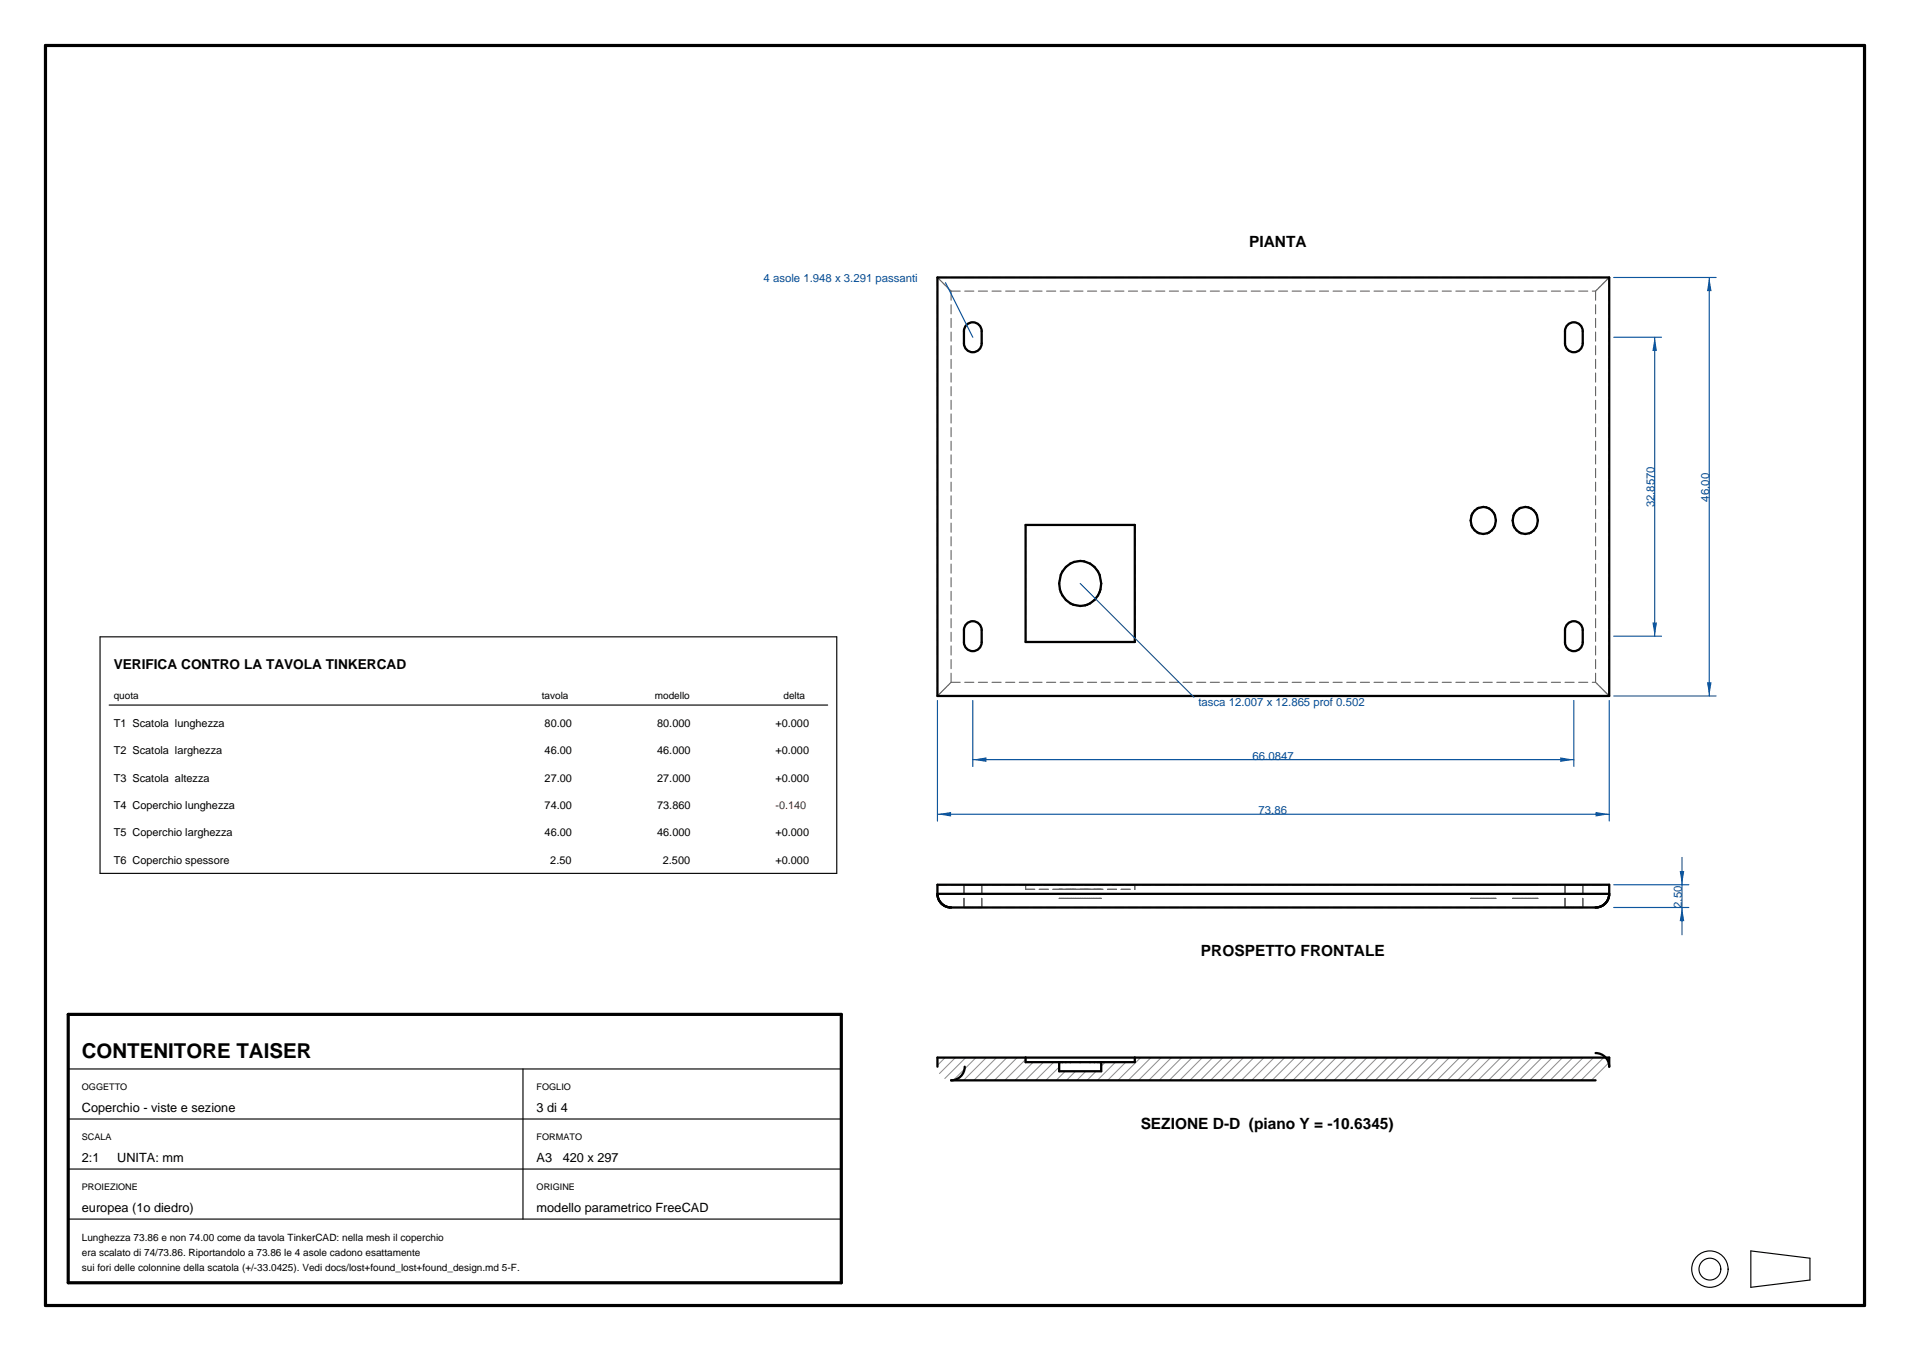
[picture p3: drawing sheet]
<svg xmlns="http://www.w3.org/2000/svg" width="420mm" height="297mm" viewBox="0 0 420 297" stroke-linecap="round" stroke-linejoin="round" font-family="sans-serif">
<path d="M10 10h400v277h-400zM15 223h170v59h-170z" fill="none" stroke="#000" stroke-width=".7"/>
<g fill="none" stroke="#000" stroke-width=".25">
<path d="M15 235h170M115 235v33M15 257h170M15 246h170M15 268h170M385 275l13 1.6v4.8l-13 1.6z"/>
<circle cx="376" cy="279" r="4"/>
<circle cx="376" cy="279" r="2.4"/>
</g>
<g fill="none" stroke="#666" stroke-width=".25" stroke-dasharray="2 1">
<path d="M206.1 61h.1M206.1 61h147.8M206.2 61v.1M206.2 61.1l.1 .1M206.3 61.2l.1 .1M206.4 61.3l.2 .2M206.6 61.5l.2 .2M206.8 61.7l.2 .2M207 61.9l.3 .2M207.3 62.1l.2 .3M207.5 62.4l.3 .3M207.8 62.7l.3 .3"/>
<path d="M208.1 63l.4 .3M208.5 63.3l.3 .4M208.8 63.7l.3 .3M209.1 64h141.8M212 75.5a1.95 1.95 0 0 0 1.9 1.9 1.95 1.95 0 0 0 2-1.9M212 75.5v-2.7M215.9 75.5v-2.7M215.9 72.8a1.95 1.95 0 0 0-2-1.9 1.95 1.95 0 0 0-1.9 1.9M344.1 75.5a1.95 1.95 0 0 0 2 1.9 1.95 1.95 0 0 0 1.9-1.9M344.1 75.5v-2.7M348 75.5v-2.7M348 72.8a1.95 1.95 0 0 0-1.9-1.9 1.95 1.95 0 0 0-2 1.9"/>
<path d="M351.2 63.7l-.3 .3M351.5 63.3l-.3 .4M351.9 63l-.4 .3M352.2 62.7l-.3 .3M352.5 62.4l-.3 .3M352.7 62.1l-.2 .3M353 61.9l-.3 .2M353.2 61.7l-.2 .2M353.4 61.5l-.2 .2M353.6 61.3l-.2 .2M353.7 61.2l-.1 .1M353.8 61.1l-.1 .1"/>
<path d="M353.8 61v.1M353.9 61h-.1M225.5 115.4h24M323.4 114.5l.2-1.1M323.6 113.4l.5-1M323.6 115.7l-.2-1.2M324.1 112.4l.9-.7M324.3 116.6l-.7-.9M325 111.7l1.2-.3M325.2 117.2l-.9-.6M326.2 111.4l1 .3M326.2 117.4l-1-.2"/>
<path d="M327.2 111.7l.9 .6M327.3 117.1l-1.1 .3M328.1 112.3l.6 .9M328.1 116.5l-.8 .6M328.7 113.2l.2 1.2M328.7 115.5l-.6 1M328.9 114.4l-.2 1.1M332.6 114.5l.2-1.1M332.8 113.4l.6-1M332.9 115.7l-.3-1.2M333.4 112.4l.8-.7M333.5 116.6l-.6-.9"/>
<path d="M334.2 111.7l1.2-.3M334.4 117.2l-.9-.6M335.4 111.4l1 .3M335.5 117.4l-1.1-.2M336.4 111.7l.9 .6M336.5 117.1l-1 .3M337.3 112.3l.6 .9M337.4 116.5l-.9 .6M337.9 113.2l.3 1.2M338 115.5l-.6 1M338.2 114.4l-.2 1.1M215.9 138.5a1.95 1.95 0 0 0-2-1.9 1.95 1.95 0 0 0-1.9 1.9"/>
<path d="M232.9 127.7l.4-1.5M233 129.2l-.1-1.5M233.3 126.2l.8-1.2M233.5 130.6l-.5-1.4M234.1 125l1.1-1M234.3 131.8l-.8-1.2M235.2 124l1.2-.5M235.4 132.7l-1.1-.9M236.4 123.5l.6-.1M236.7 133.1l-1.3-.4M237 123.4l.5-.1M237.5 123.3l1.4 .2"/>
<path d="M238.1 133.2l-1.4-.1M238.9 123.5l1.2 .7M239.4 132.8l-1.3 .4M240.1 124.2l1 1M240.6 132l-1.2 .8M241.1 125.2l.7 1.3M241.5 130.8l-.9 1.2M241.8 126.5l.3 1.4M242 129.4l-.5 1.4M242.1 127.9l-.1 1.5M348 138.5a1.95 1.95 0 0 0-1.9-1.9 1.95 1.95 0 0 0-2 1.9M206.1 153v-92"/>
<path d="M206.1 153h147.8M206.1 153h.1M206.2 153v-.1M206.2 152.9l.1-.1M206.3 152.8l.1-.1M206.4 152.7l.2-.2M206.6 152.5l.2-.2M206.8 152.3l.2-.2M207 152.1l.3-.2M207.3 151.9l.2-.3M207.5 151.6l.3-.3M207.8 151.3l.3-.3"/>
<path d="M208.1 151l.4-.3M208.5 150.7l.3-.4M208.8 150.3l.3-.3M209.1 150v-86M209.1 150h141.8M212 141.2a1.95 1.95 0 0 0 1.9 1.9 1.95 1.95 0 0 0 2-1.9M212 141.2v-2.7M215.9 141.2v-2.7M225.5 141.1h24M225.5 141.1v-25.7M249.5 141.1v-25.7M344.1 141.2a1.95 1.95 0 0 0 2 1.9 1.95 1.95 0 0 0 1.9-1.9"/>
<path d="M344.1 141.2v-2.7M348 141.2v-2.7M350.9 150v-86M351.2 150.3l-.3-.3M351.5 150.7l-.3-.4M351.9 151l-.4-.3M352.2 151.3l-.3-.3M352.5 151.6l-.3-.3M352.7 151.9l-.2-.3M353 152.1l-.3-.2M353.2 152.3l-.2-.2M353.4 152.5l-.2-.2"/>
<path d="M353.6 152.7l-.2-.2M353.7 152.8l-.1-.1M353.8 152.9l-.1-.1M353.8 153v-.1M353.9 153v-92M353.9 153h-.1"/>
</g>
<path d="M206.1 61h147.8v92h-147.8zM212.5 71.4a1.95 1.95 0 0 1 2.2-.4 1.95 1.95 0 0 1 1.2 1.8v2.7a1.95 1.95 0 0 1-2 1.9 1.95 1.95 0 0 1-1.9-1.9v-3.2zM344.7 71.4a1.95 1.95 0 0 1 2.1-.4 1.95 1.95 0 0 1 1.2 1.8v2.7a1.95 1.95 0 0 1-1.9 1.9 1.95 1.95 0 0 1-2-1.9l.1-3.2zM225.5 115.4h24v25.7h-24zM324.3 112.3a2.88 2.88 0 0 1 4 .2 2.88 2.88 0 0 1-.2 4.1 2.88 2.88 0 0 1-4.1-.3 2.88 2.88 0 0 1 .3-4zM333.5 112.3a2.88 2.88 0 0 1 4.1 .2 2.88 2.88 0 0 1-.3 4.1 2.88 2.88 0 0 1-4.1-.3 2.88 2.88 0 0 1 .3-4zM212.5 137.1a1.95 1.95 0 0 1 2.2-.4 1.95 1.95 0 0 1 1.2 1.8v2.7a1.95 1.95 0 0 1-2 1.9 1.95 1.95 0 0 1-1.9-1.9v-3.2zM234.4 124.6a4.6 4.6 0 0 1 5.1-.8 4.6 4.6 0 0 1 2.7 4.5 4.6 4.6 0 0 1-4.7 4.9 4.6 4.6 0 0 1-4.6-4.9l.4-1.9zM344.7 137.1a1.95 1.95 0 0 1 2.1-.4 1.95 1.95 0 0 1 1.2 1.8v2.7a1.95 1.95 0 0 1-1.9 1.9 1.95 1.95 0 0 1-2-1.9l.1-3.2z" fill="none" stroke="#000" stroke-width=".5"/>
<path d="M206.1 154v26.5M353.9 154v26.5M206.1 179h147.8" fill="none" stroke="#004d99" stroke-width=".25"/>
<g fill="#004d99">
<path d="M206.1 179l3-.5v1z"/>
<path d="M350.9 178.5l3 .5-3 .5z"/>
</g>
<path d="M213.9 154v14.5M346.1 154v14.5M213.9 167h132.2" fill="none" stroke="#004d99" stroke-width=".25"/>
<g fill="#004d99">
<path d="M213.9 167l3-.5v1z"/>
<path d="M343.1 166.5l3 .5-3 .5z"/>
</g>
<path d="M354.9 61h22.5M375.9 61v92M354.9 153h22.5" fill="none" stroke="#004d99" stroke-width=".25"/>
<g fill="#004d99">
<path d="M375.4 150h1l-.5 3z"/>
<path d="M375.9 61l.5 3h-1z"/>
</g>
<path d="M354.9 74.1h10.5M363.9 74.1v65.8M354.9 139.9h10.5" fill="none" stroke="#004d99" stroke-width=".25"/>
<g fill="#004d99">
<path d="M363.4 136.9h1l-.5 3z"/>
<path d="M363.9 74.1l.5 3h-1z"/>
</g>
<path d="M207.9 62.1l6 12M237.5 128.3l25 25M354.9 199.5h16.5M354.9 194.5h16.5M369.9 188.5v17" fill="none" stroke="#004d99" stroke-width=".25"/>
<g fill="none" stroke="#666" stroke-width=".25" stroke-dasharray="2 1">
<path d="M206.1 196.5v-2M206.1 194.5h147.8M206.1 196.5h147.8M209.1 199.5h141.8M212 194.5h.1M212 199.5h.1M212 199.5v-5M212 194.5h.2M212 199.5h.2M212.2 194.5h.2M212.2 194.5h-.2M212.2 199.5h.2"/>
<path d="M212.2 199.5h-.2M212.4 194.5h.3M212.4 194.5h-.2M212.4 199.5h.3M212.4 199.5h-.2M212.7 194.5h.4M212.7 194.5h-.3M212.7 199.5h.4M212.7 199.5h-.3M213.1 194.5h.4M213.1 194.5h-.4M213.1 199.5h.4"/>
<path d="M213.1 199.5h-.4M213.5 194.5h.4M213.5 194.5h-.4M213.5 199.5h.4M213.5 199.5h-.4M213.9 194.5h.4M213.9 194.5h-.4M213.9 199.5h.4M213.9 199.5h-.4M214.3 194.5h.5M214.3 194.5h-.4M214.3 199.5h.5"/>
<path d="M214.3 199.5h-.4M214.8 194.5h.3M214.8 194.5h-.5M214.8 199.5h.3M214.8 199.5h-.5M215.1 194.5h.3M215.1 194.5h-.3M215.1 199.5h.3M215.1 199.5h-.3M215.4 194.5h.3M215.4 194.5h-.3M215.4 199.5h.3"/>
<path d="M215.4 199.5h-.3M215.7 194.5h.1M215.7 194.5h-.3M215.7 199.5h.1M215.7 199.5h-.3M215.8 194.5h.1M215.8 194.5h-.1M215.8 199.5h.1M215.8 199.5h-.1M215.9 194.5h-.1M215.9 199.5h-.1M215.9 199.5v-5"/>
<path d="M225.5 195.5v-1M225.5 195.5h24M232.9 195.5h.2M232.9 197.5h.1M233 197.5h-.1M233 197.5h.2M233.1 195.5h.2M233.2 197.5h.2M233.3 195.5h-.4M233.3 195.5h.3M233.4 197.5h-.4M233.4 197.5h.2"/>
<path d="M233.6 195.5h-.3M233.6 195.5h.8M233.6 197.5h.3M233.9 197.5h-.5M233.9 197.5h.4M234.3 197.5h.3M234.4 195.5h-.8M234.4 195.5h1M234.6 197.5h-.7M234.6 197.5h.5M235.1 197.5h.4M235.4 195.5h-1"/>
<path d="M235.4 195.5h.6M235.5 197.5h-.9M235.5 197.5h.5M236 195.5h1.5M236 197.5h.5M236.5 197.5h-1M236.5 197.5h.5M237 197.5h.5M237.5 195.5h-2.1M237.5 195.5h1.1M237.5 197.5h.5M237.5 197.5h-1"/>
<path d="M238 197.5h.6M238.6 197.5h.5M238.6 197.5h-1.1M238.6 195.5h.5M239.1 197.5h.4M239.1 195.5h.6M239.5 197.5h.5M239.5 197.5h-.9M239.7 195.5h1M239.7 195.5h-2.2M240 197.5h.4M240.4 197.5h.4"/>
<path d="M240.4 197.5h-.9M240.7 195.5h.7M240.7 195.5h-1M240.8 197.5h.3M241.1 197.5h.3M241.1 197.5h-.7M241.4 197.5h.3M241.4 195.5h.4M241.4 195.5h-.7M241.7 197.5h.2M241.7 197.5h-.6M241.8 195.5h.2"/>
<path d="M241.8 195.5h-.4M241.9 197.5h.1M242 195.5h.2M242 197.5h.1M242 197.5h-.3M242.1 197.5h.1M242.2 195.5h-.4M242.2 197.5h-.2M249.5 194.5h-24M249.5 195.5v-1M323.4 194.5h.2M323.4 197.5h.1"/>
<path d="M323.5 197.5h-.1M323.5 197.5h.1M323.5 197.5h.2M323.6 194.5h-.2M323.6 194.5h.2M323.7 197.5h-.2M323.7 197.5h.1M323.8 194.5h-.2M323.8 194.5h.5M323.8 197.5h.2M324 197.5h-.3M324 197.5h.2"/>
<path d="M324.2 197.5h.2M324.3 194.5h-.5M324.3 194.5h.5M324.4 197.5h-.4M324.4 197.5h.3M324.7 197.5h.3M324.8 194.5h-.5M324.8 194.5h.4M325 197.5h-.6M325 197.5h.2M325.2 194.5h1M325.2 197.5h.3"/>
<path d="M325.5 197.5h-.5M325.5 197.5h.4M325.9 197.5h.3M326.2 194.5h-1.4M326.2 194.5h.9M326.2 197.5h.3M326.2 197.5h-.7M326.5 197.5h.3M326.8 197.5h.3M326.8 197.5h-.6M327.1 197.5h.3M327.1 194.5h.4"/>
<path d="M327.4 197.5h.2M327.4 197.5h-.6M327.5 194.5h.6M327.5 194.5h-1.3M327.6 197.5h.3M327.9 197.5h.2M327.9 197.5h-.5M328.1 194.5h.4M328.1 194.5h-.6M328.1 197.5h.2M328.3 197.5h.2M328.3 197.5h-.4"/>
<path d="M328.5 197.5h.2M328.5 194.5h.2M328.5 194.5h-.4M328.7 197.5h.1M328.7 197.5h-.4M328.7 194.5h.2M328.7 194.5h-.2M328.8 197.5h.1M328.9 197.5h.1M328.9 197.5h-.2M328.9 194.5h-.2M332.6 194.5h.2"/>
<path d="M332.6 197.5h.1M332.7 197.5h-.1M332.7 197.5h.1M332.8 197.5h.1M332.8 194.5h-.2M332.8 194.5h.2M332.9 197.5h-.2M332.9 197.5h.1M333 194.5h-.2M333 194.5h.5M333 197.5h.2M333.2 197.5h-.3"/>
<path d="M333.2 197.5h.2M333.4 197.5h.3M333.5 194.5h-.5M333.5 194.5h.6M333.7 197.5h-.5M333.7 197.5h.2M333.9 197.5h.3M334.1 194.5h-.6M334.1 194.5h.4M334.2 197.5h-.5M334.2 197.5h.3M334.5 194.5h.9"/>
<path d="M334.5 197.5h.3M334.8 197.5h-.6M334.8 197.5h.3M335.1 197.5h.3M335.4 194.5h-1.3M335.4 194.5h.9M335.4 197.5h.3M335.4 197.5h-.6M335.7 197.5h.3M336 197.5h.3M336 197.5h-.6M336.3 197.5h.3"/>
<path d="M336.3 194.5h.4M336.6 197.5h.3M336.6 197.5h-.6M336.7 194.5h.6M336.7 194.5h-1.3M336.9 197.5h.2M337.1 197.5h.3M337.1 197.5h-.5M337.3 194.5h.5M337.3 194.5h-.6M337.4 197.5h.2M337.6 197.5h.1"/>
<path d="M337.6 197.5h-.5M337.7 197.5h.2M337.8 194.5h.2M337.8 194.5h-.5M337.9 197.5h.1M337.9 197.5h-.3M338 194.5h.2M338 194.5h-.2M338 197.5h.1M338.1 197.5h.1M338.1 197.5h-.2M338.2 197.5h.1"/>
<path d="M338.2 194.5h-.2M338.2 197.5h-.1M344.1 194.5h.1M344.1 199.5h.1M344.1 199.5v-5M344.2 194.5h.1M344.2 194.5h-.1M344.2 199.5h.1M344.2 199.5h-.1M344.3 194.5h.3M344.3 194.5h-.1M344.3 199.5h.3"/>
<path d="M344.3 199.5h-.1M344.6 194.5h.3M344.6 194.5h-.3M344.6 199.5h.3M344.6 199.5h-.3M344.9 194.5h.3M344.9 194.5h-.3M344.9 199.5h.3M344.9 199.5h-.3M345.2 194.5h.5M345.2 194.5h-.3M345.2 199.5h.5"/>
<path d="M345.2 199.5h-.3M345.7 194.5h.4M345.7 194.5h-.5M345.7 199.5h.4M345.7 199.5h-.5M346.1 194.5h.4M346.1 194.5h-.4M346.1 199.5h.4M346.1 199.5h-.4M346.5 194.5h.4M346.5 194.5h-.4M346.5 199.5h.4"/>
<path d="M346.5 199.5h-.4M346.9 194.5h.4M346.9 194.5h-.4M346.9 199.5h.4M346.9 199.5h-.4M347.3 194.5h.3M347.3 194.5h-.4M347.3 199.5h.3M347.3 199.5h-.4M347.6 194.5h.2M347.6 194.5h-.3M347.6 199.5h.2"/>
<path d="M347.6 199.5h-.3M347.8 194.5h.2M347.8 194.5h-.2M347.8 199.5h.2M347.8 199.5h-.2M348 194.5h.1M348 194.5h-.2M348 199.5h.1M348 199.5h-.2M348 199.5v-5M353.9 196.5v-2"/>
</g>
<path d="M206.1 196.5v-2h147.8v2M206.1 196.5a3 3 0 0 0 3 3h141.8a3 3 0 0 0 3-3M206.1 196.5h147.8" fill="none" stroke="#000" stroke-width=".5"/>
<g fill="#004d99">
<path d="M369.9 199.5l.5 3h-1z"/>
<path d="M369.4 191.5h1l-.5 3z"/>
</g>
<g fill="none" stroke="#8c8c8c" stroke-width=".22">
<path d="M207.8 232.5l-1.7 1.7M210.1 232.5l-3.5 3.5M212.4 232.5l-4.6 4.6M214.6 232.5l-5 5M216.9 232.5l-5 5M219.1 232.5l-5 5M221.4 232.5l-5 5M223.7 232.5l-5 5M225.5 232.9l-4.6 4.6M227.2 233.5l-4 4M229.5 233.5l-4 4M231.7 233.5l-4 4"/>
<path d="M232.9 234.6l-2.9 2.9M234.2 235.5l-2 2M236.5 235.5l-2 2M238.8 235.5l-2 2M241 235.5l-2 2M243 233.5l-.8 .9M245.3 233.5l-4 4M247.6 233.5l-4 4M250.8 232.5l-5 5M253.1 232.5l-5 5M255.3 232.5l-5 5M257.6 232.5l-5 5"/>
<path d="M259.9 232.5l-5 5M262.1 232.5l-5 5M264.4 232.5l-5 5M266.7 232.5l-5 5M268.9 232.5l-5 5M271.2 232.5l-5 5M273.4 232.5l-5 5M275.7 232.5l-5 5M278 232.5l-5 5M280.2 232.5l-5 5M282.5 232.5l-5 5M284.8 232.5l-5 5"/>
<path d="M287 232.5l-5 5M289.3 232.5l-5 5M291.6 232.5l-5 5M293.8 232.5l-5 5M296.1 232.5l-5 5M298.3 232.5l-5 5M300.6 232.5l-5 5M302.9 232.5l-5 5M305.1 232.5l-5 5M307.4 232.5l-5 5M309.7 232.5l-5 5M311.9 232.5l-5 5"/>
<path d="M314.2 232.5l-5 5M316.4 232.5l-5 5M318.7 232.5l-5 5M321 232.5l-5 5M323.2 232.5l-5 5M325.5 232.5l-5 5M327.8 232.5l-5 5M330 232.5l-5 5M332.3 232.5l-5 5M334.5 232.5l-5 5M336.8 232.5l-5 5M339.1 232.5l-5 5"/>
<path d="M341.3 232.5l-5 5M343.6 232.5l-5 5M345.9 232.5l-5 5M348.1 232.5l-5 5M350.4 232.5l-5 5M352.6 232.5l-5 5M353.9 233.5l-4 4"/>
</g>
<path d="M212.1 234.5a3 3 0 0 1-3 3h141.8M225.5 232.5v1h24v-1M232.9 233.5v2h9.3v-2M350.9 231.5a3 3 0 0 1 3 3v-2h-147.8v2" fill="none" stroke="#000" stroke-width=".5"/>
<path d="M22 140h162v52h-162zM24 155h158" fill="none" stroke="#000" stroke-width=".25"/>
<text font-size="4.5" x="18" y="232.6">CONTENITORE TAISER</text>
<g font-size="3.4">
<text x="274.7" y="54.2">PIANTA</text>
<text x="264.1" y="210.2">PROSPETTO FRONTALE</text>
<text x="250.8" y="248.2">SEZIONE D-D (piano Y = -10.6345)</text>
</g>
<text font-size="3" x="25" y="147.1">VERIFICA CONTRO LA TAVOLA TINKERCAD</text>
<g font-size="2.8">
<text x="18" y="244.5">Coperchio - viste e sezione</text>
<text x="118" y="244.5">3 di 4</text>
<text x="18" y="255.5">2:1</text>
<text x="25.8" y="255.5">UNITA: mm</text>
<text x="118" y="255.5">A3</text>
<text x="123.8" y="255.5">420 x 297</text>
<text x="18" y="266.5">europea (1o diedro)</text>
<text x="118" y="266.5">modello parametrico FreeCAD</text>
</g>
<g font-size="2.5" fill="#004d99">
<text x="167.9" y="62">4 asole 1.948 x 3.291 passanti</text>
<text x="363.8" y="111.6" transform="rotate(-90 363.8 111.6)">32.8570</text>
<text x="375.8" y="110.3" transform="rotate(-90 375.8 110.3)">46.00</text>
<text x="263.5" y="155.1">tasca 12.007 x 12.865 prof 0.502</text>
<text x="275.4" y="167">66.0847</text>
<text x="276.7" y="179">73.86</text>
<text x="369.8" y="199.6" transform="rotate(-90 369.8 199.6)">2.50</text>
</g>
<g font-size="2.4">
<text x="25" y="159.8">T1 Scatola lunghezza</text>
<text x="119.8" y="159.8">80.00</text>
<text x="144.5" y="159.8">80.000</text>
<text x="170.5" y="159.8">+0.000</text>
<text x="25" y="165.8">T2 Scatola larghezza</text>
<text x="119.8" y="165.8">46.00</text>
<text x="144.5" y="165.8">46.000</text>
<text x="170.5" y="165.8">+0.000</text>
<text x="25" y="171.8">T3 Scatola altezza</text>
<text x="119.8" y="171.8">27.00</text>
<text x="144.5" y="171.8">27.000</text>
<text x="170.5" y="171.8">+0.000</text>
<text x="25" y="177.8">T4 Coperchio lunghezza</text>
<text x="119.8" y="177.8">74.00</text>
<text x="144.5" y="177.8">73.860</text>
<text x="25" y="183.8">T5 Coperchio larghezza</text>
<text x="119.8" y="183.8">46.00</text>
<text x="144.5" y="183.8">46.000</text>
<text x="170.5" y="183.8">+0.000</text>
<text x="25" y="189.8">T6 Coperchio spessore</text>
<text x="121" y="189.8">2.50</text>
<text x="145.8" y="189.8">2.500</text>
<text x="170.5" y="189.8">+0.000</text>
</g>
<text font-size="2.4" fill="#a60000" x="170.5" y="177.8">-0.140</text>
<g font-size="2.2">
<text x="25" y="153.8">quota</text>
<text x="119.1" y="153.8">tavola</text>
<text x="144" y="153.8">modello</text>
<text x="172.3" y="153.8">delta</text>
<text x="18" y="272.8">Lunghezza 73.86 e non 74.00 come da tavola TinkerCAD: nella mesh il coperchio</text>
<text x="18" y="276.1">era scalato di 74/73.86. Riportandolo a 73.86 le 4 asole cadono esattamente</text>
<text x="18" y="279.4">sui fori delle colonnine della scatola (+/-33.0425). Vedi docs/lost+found_lost+found_design.md 5-F.</text>
</g>
<g font-size="2">
<text x="18" y="239.7">OGGETTO</text>
<text x="118" y="239.7">FOGLIO</text>
<text x="18" y="250.7">SCALA</text>
<text x="118" y="250.7">FORMATO</text>
<text x="18" y="261.7">PROIEZIONE</text>
<text x="118" y="261.7">ORIGINE</text>
</g>
</svg>
